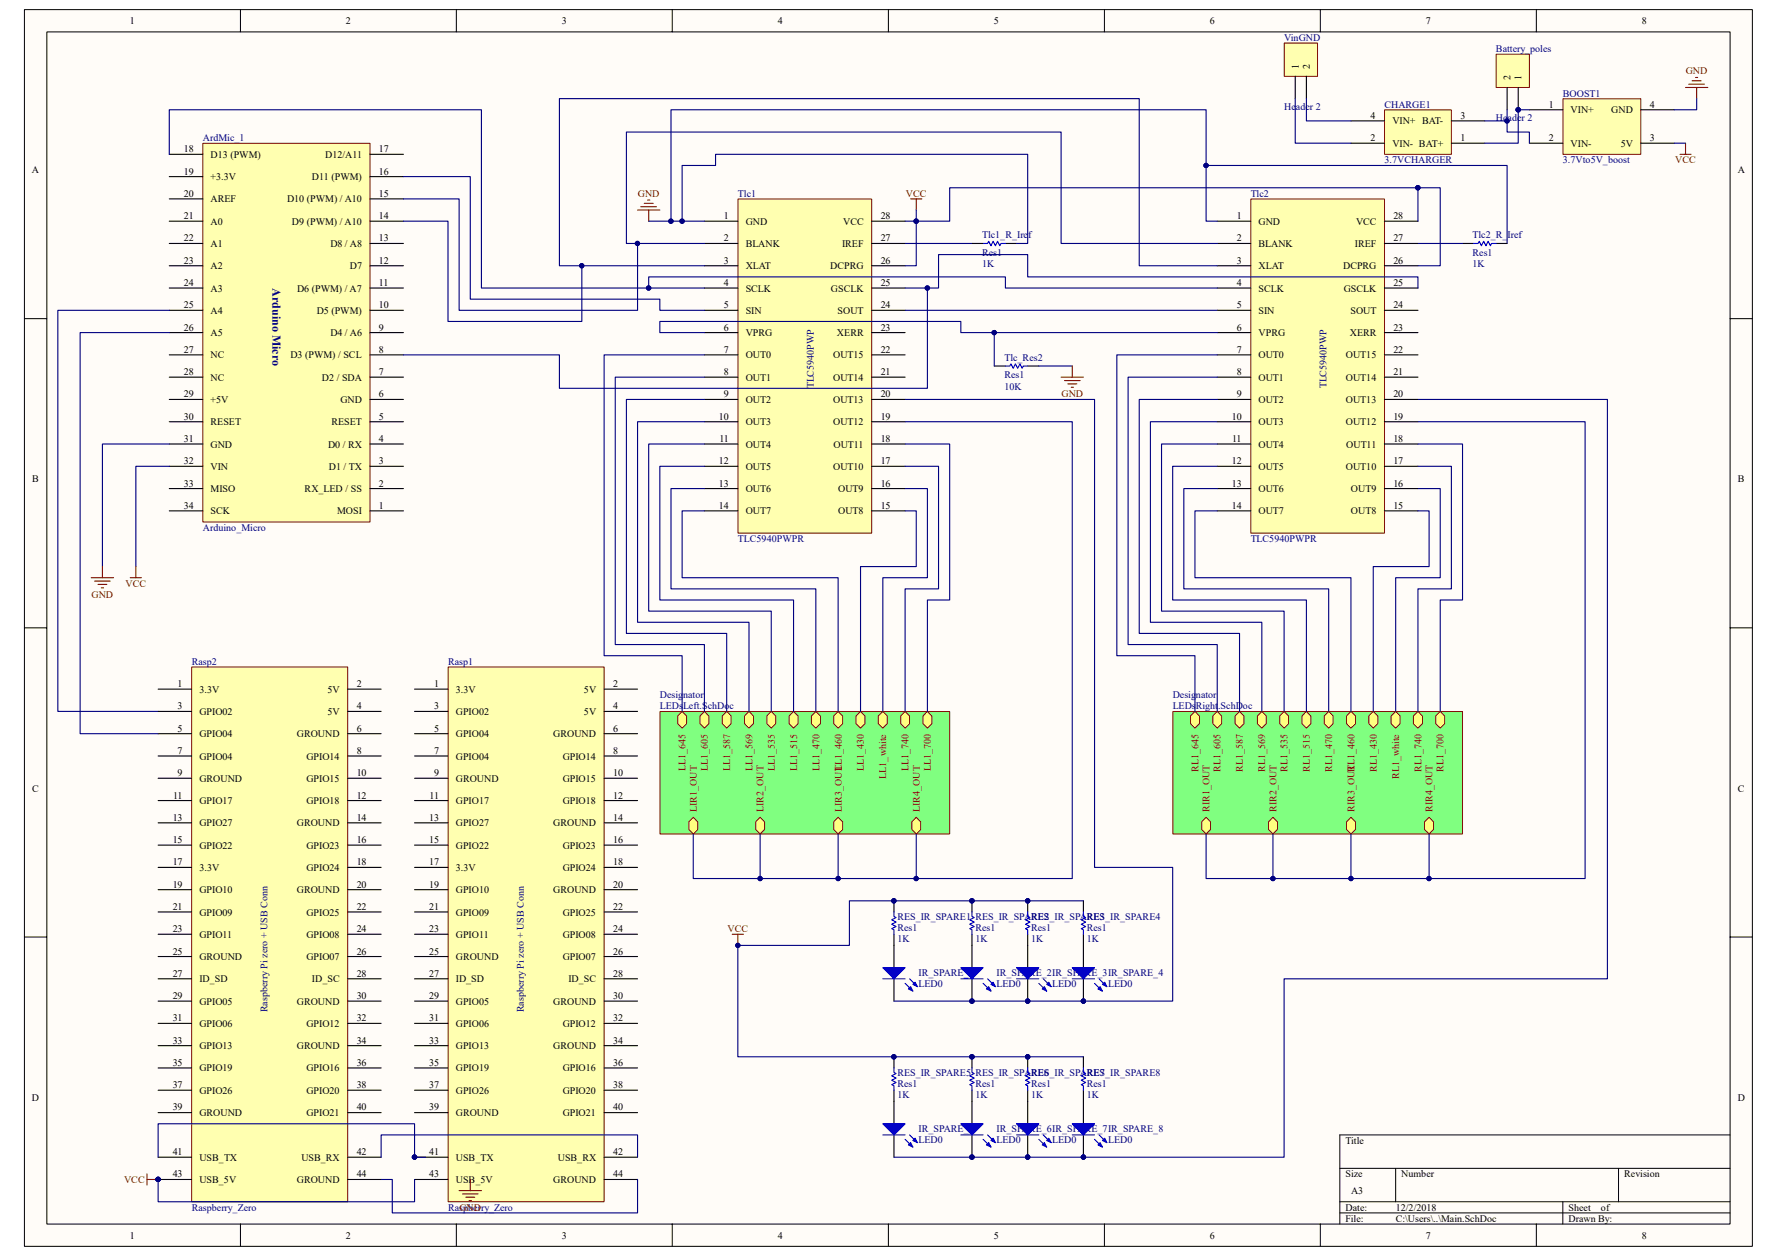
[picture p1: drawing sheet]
<svg xmlns="http://www.w3.org/2000/svg" width="297mm" height="210mm" viewBox="0 0 297 210" stroke-linecap="round" stroke-linejoin="round" font-family="sans-serif">
<path d="M4.1 1.6h288.8v206.8h-288.8z" fill="#fffcf8"/>
<path d="M4.1 1.6h288.8v206.8h-288.8z" fill="none" stroke="#000" stroke-width=".17"/>
<path d="M7.8 5.4h281.4v199.2h-281.4z" fill="#fffcf8"/>
<g fill="none" stroke="#000" stroke-width=".17">
<path d="M7.8 5.3h281.4v199.3h-281.4zM40.2 1.6v3.7M76.3 1.6v3.7M112.4 1.6v3.7M148.5 1.6v3.7M184.6 1.6v3.7M220.7 1.6v3.7M256.8 1.6v3.7M4.1 53.3h3.7M289.2 53.3h3.7M4.1 105h3.7M289.2 105h3.7"/>
<path d="M4.1 156.7h3.7M289.2 156.7h3.7M224 195.3h65.2M233.3 195.3v5.6M270.5 195.3v5.6M289.2 189.7h-65.2v14.9M40.2 204.6v3.8M76.3 204.6v3.8M112.4 204.6v3.8M148.5 204.6v3.8M184.6 204.6v3.8M220.7 204.6v3.8"/>
<path d="M224 200.9h65.2M224 202.8h65.2M256.8 204.6v3.8M261.2 200.9v3.7"/>
</g>
<path d="M106.6 35.1h3.7M107.1 34.6h2.6M107.7 34h1.5M108.2 33.4h.4M108.4 35.1v1.9" fill="none" stroke="#800000" stroke-width=".19"/>
<path d="M74.9 111.5h26.1v89.4h-26.1z" fill="#ffffb0"/>
<path d="M74.9 111.5h26.1v89.4h-26.1z" fill="none" stroke="#800000" stroke-width=".17"/>
<g fill="none" stroke="#000" stroke-width=".19">
<path d="M69.3 115.2h5.6M69.3 118.9h5.6M101 115.2h5.6M101 118.9h5.6M69.3 122.7h5.6M69.3 126.4h5.6M69.3 130.1h5.6M69.3 133.8h5.6M69.3 137.6h5.6M101 122.7h5.6M101 126.4h5.6M101 130.1h5.6"/>
<path d="M101 133.8h5.6M101 137.6h5.6M69.3 141.3h5.6M69.3 145h5.6M69.3 148.7h5.6M69.3 152.5h5.6M69.3 156.2h5.6M69.3 159.9h5.6M101 141.3h5.6M101 145h5.6M101 148.7h5.6M101 152.5h5.6"/>
<path d="M101 156.2h5.6M101 159.9h5.6M69.3 163.6h5.6M69.3 167.4h5.6M69.3 171.1h5.6M69.3 174.8h5.6M69.3 178.5h5.6M101 163.6h5.6M101 167.4h5.6M101 171.1h5.6M101 174.8h5.6M101 178.5h5.6"/>
<path d="M69.3 182.3h5.6M69.3 186h5.6M69.3 193.5h5.6M69.3 197.2h5.6M101 182.3h5.6M101 186h5.6M101 193.5h5.6M101 197.2h5.6"/>
</g>
<circle cx="69.3" cy="193.4" r=".37" fill="#000080" stroke="#000080" stroke-width=".17"/>
<path d="M123.4 33.3h22.3v55.8h-22.3z" fill="#ffffb0"/>
<path d="M123.4 33.3h22.3v55.8h-22.3z" fill="none" stroke="#800000" stroke-width=".17"/>
<g fill="none" stroke="#000" stroke-width=".19">
<path d="M117.7 37h5.6M145.7 37h5.6M117.7 40.7h5.6M117.7 44.4h5.6M117.7 48.2h5.6M117.7 51.9h5.6M117.7 55.6h5.6M117.7 59.3h5.6M145.7 40.7h5.6M145.7 44.4h5.6M145.7 48.2h5.6M145.7 51.9h5.6"/>
<path d="M145.7 55.6h5.6M145.7 59.3h5.6M162.5 40.7h1.8M168.1 40.7h1.8M117.7 63.1h5.6M117.7 66.8h5.6M117.7 70.5h5.6M117.7 74.2h5.6M117.7 78h5.6M145.7 63.1h5.6M145.7 66.8h5.6M145.7 70.5h5.6"/>
<path d="M145.7 74.2h5.6M145.7 78h5.6M117.7 81.7h5.6M117.7 85.4h5.6M145.7 81.7h5.6M145.7 85.4h5.6"/>
</g>
<path d="M164.3 40.7h.8l.2-.4 .3 .8 .4-.8 .4 .8 .3-.8 .4 .8 .2-.4h.8" fill="none" stroke="#00f" stroke-width=".19"/>
<path d="M152.2 33.3h1.9M153.2 33.3v1.8M24.6 197.2h1.8M24.6 196.3v1.8" fill="none" stroke="#800000" stroke-width=".19"/>
<circle cx="26.4" cy="197.2" r=".36" fill="#000080" stroke="#000080" stroke-width=".17"/>
<path d="M209.1 33.3h22.3v55.8h-22.3z" fill="#ffffb0"/>
<path d="M209.1 33.3h22.3v55.8h-22.3z" fill="none" stroke="#800000" stroke-width=".17"/>
<g fill="none" stroke="#000" stroke-width=".19">
<path d="M203.5 37h5.6M231.4 37h5.6M203.5 40.7h5.6M203.5 44.4h5.6M203.5 48.2h5.6M203.5 51.9h5.6M203.5 55.6h5.6M203.5 59.3h5.6M231.4 40.7h5.6M231.4 44.4h5.6M231.4 48.2h5.6M231.4 51.9h5.6"/>
<path d="M231.4 55.6h5.6M231.4 59.3h5.6M244.5 40.7h1.8M250.1 40.7h1.8M203.5 63.1h5.6M203.5 66.8h5.6M203.5 70.5h5.6M203.5 74.2h5.6M203.5 78h5.6M231.4 63.1h5.6M231.4 66.8h5.6M231.4 70.5h5.6"/>
<path d="M231.4 74.2h5.6M231.4 78h5.6M203.5 81.7h5.6M203.5 85.4h5.6M231.4 81.7h5.6M231.4 85.4h5.6"/>
</g>
<path d="M246.3 40.7h.8l.2-.4 .3 .8 .4-.8 .4 .8 .3-.8 .4 .8 .2-.4h.8" fill="none" stroke="#00f" stroke-width=".19"/>
<path d="M32.1 111.5h26v89.4h-26z" fill="#ffffb0"/>
<path d="M32 111.5h26.1v89.4h-26.1z" fill="none" stroke="#800000" stroke-width=".17"/>
<g fill="none" stroke="#000" stroke-width=".19">
<path d="M26.4 115.2h5.6M26.4 118.9h5.6M58.1 115.2h5.6M58.1 118.9h5.6M26.4 122.7h5.6M26.4 126.4h5.6M26.4 130.1h5.6M26.4 133.8h5.6M26.4 137.6h5.6M58.1 122.7h5.6M58.1 126.4h5.6M58.1 130.1h5.6"/>
<path d="M58.1 133.8h5.6M58.1 137.6h5.6M26.4 141.3h5.6M26.4 145h5.6M26.4 148.7h5.6M26.4 152.5h5.6M26.4 156.2h5.6M26.4 159.9h5.6M58.1 141.3h5.6M58.1 145h5.6M58.1 148.7h5.6M58.1 152.5h5.6"/>
<path d="M58.1 156.2h5.6M58.1 159.9h5.6M26.4 163.6h5.6M26.4 167.4h5.6M26.4 171.1h5.6M26.4 174.8h5.6M26.4 178.5h5.6M58.1 163.6h5.6M58.1 167.4h5.6M58.1 171.1h5.6M58.1 174.8h5.6M58.1 178.5h5.6"/>
<path d="M26.4 182.3h5.6M26.4 186h5.6M26.4 193.5h5.6M26.4 197.2h5.6M58.1 182.3h5.6M58.1 186h5.6M58.1 193.5h5.6M58.1 197.2h5.6"/>
</g>
<circle cx="26.4" cy="197.2" r=".36" fill="#000080" stroke="#000080" stroke-width=".17"/>
<path d="M110.3 119h48.4v20.4h-48.4z" fill="#80ff80"/>
<path d="M110.3 119h48.4v20.4h-48.4z" fill="none" stroke="#800000" stroke-width=".17"/>
<path d="M114 118.9l.8 .8v1.3l-.8 .7-.7-.7v-1.3z" fill-rule="evenodd" fill="#ffff80"/>
<path d="M114 118.9l.8 .8v1.3l-.8 .7-.7-.7v-1.3z" fill="none" stroke="#800000" stroke-width=".17"/>
<path d="M117.7 118.9l.8 .8v1.3l-.8 .7-.7-.7v-1.3z" fill-rule="evenodd" fill="#ffff80"/>
<path d="M117.7 118.9l.8 .8v1.3l-.8 .7-.7-.7v-1.3z" fill="none" stroke="#800000" stroke-width=".17"/>
<path d="M121.5 118.9l.7 .8v1.3l-.7 .7-.8-.7v-1.3z" fill-rule="evenodd" fill="#ffff80"/>
<path d="M121.5 118.9l.7 .8v1.3l-.7 .7-.8-.7v-1.3z" fill="none" stroke="#800000" stroke-width=".17"/>
<path d="M125.2 118.9l.7 .8v1.3l-.7 .7-.7-.7v-1.3z" fill-rule="evenodd" fill="#ffff80"/>
<path d="M125.2 118.9l.7 .8v1.3l-.7 .7-.7-.7v-1.3z" fill="none" stroke="#800000" stroke-width=".17"/>
<path d="M128.9 118.9l.8 .8v1.3l-.8 .7-.7-.7v-1.3z" fill-rule="evenodd" fill="#ffff80"/>
<path d="M128.9 118.9l.8 .8v1.3l-.8 .7-.7-.7v-1.3z" fill="none" stroke="#800000" stroke-width=".17"/>
<path d="M132.6 118.9l.8 .8v1.3l-.8 .7-.7-.7v-1.3z" fill-rule="evenodd" fill="#ffff80"/>
<path d="M132.6 118.9l.8 .8v1.3l-.8 .7-.7-.7v-1.3z" fill="none" stroke="#800000" stroke-width=".17"/>
<path d="M136.4 118.9l.7 .8v1.3l-.7 .7-.8-.7v-1.3z" fill-rule="evenodd" fill="#ffff80"/>
<path d="M136.4 118.9l.7 .8v1.3l-.7 .7-.8-.7v-1.3z" fill="none" stroke="#800000" stroke-width=".17"/>
<path d="M140.1 118.9l.8 .8v1.3l-.8 .7-.7-.7v-1.3z" fill-rule="evenodd" fill="#ffff80"/>
<path d="M140.1 118.9l.8 .8v1.3l-.8 .7-.7-.7v-1.3z" fill="none" stroke="#800000" stroke-width=".17"/>
<path d="M143.1 119.7l.7-.8 .8 .8v1.3l-.8 .7-.7-.7z" fill-rule="evenodd" fill="#ffff80"/>
<path d="M143.1 119.7l.7-.8 .8 .8v1.3l-.8 .7-.7-.7z" fill="none" stroke="#800000" stroke-width=".17"/>
<path d="M146.8 119.7l.8-.8 .7 .8v1.3l-.7 .7-.8-.7z" fill-rule="evenodd" fill="#ffff80"/>
<path d="M146.8 119.7l.8-.8 .7 .8v1.3l-.7 .7-.8-.7z" fill="none" stroke="#800000" stroke-width=".17"/>
<path d="M151.3 118.9l.7 .8v1.3l-.7 .7-.7-.7v-1.3z" fill-rule="evenodd" fill="#ffff80"/>
<path d="M151.3 118.9l.7 .8v1.3l-.7 .7-.7-.7v-1.3z" fill="none" stroke="#800000" stroke-width=".17"/>
<path d="M155 118.9l.8 .8v1.3l-.8 .7-.7-.7v-1.3z" fill-rule="evenodd" fill="#ffff80"/>
<path d="M155 118.9l.8 .8v1.3l-.8 .7-.7-.7v-1.3z" fill="none" stroke="#800000" stroke-width=".17"/>
<path d="M115.9 136.6l.7 .8v1.3l-.7 .7-.8-.7v-1.3z" fill-rule="evenodd" fill="#ffff80"/>
<path d="M115.9 136.6l.7 .8v1.3l-.7 .7-.8-.7v-1.3z" fill="none" stroke="#800000" stroke-width=".17"/>
<path d="M127.1 136.6l.7 .8v1.3l-.7 .7-.8-.7v-1.3z" fill-rule="evenodd" fill="#ffff80"/>
<path d="M127.1 136.6l.7 .8v1.3l-.7 .7-.8-.7v-1.3z" fill="none" stroke="#800000" stroke-width=".17"/>
<path d="M140.1 136.6l.8 .8v1.3l-.8 .7-.7-.7v-1.3z" fill-rule="evenodd" fill="#ffff80"/>
<path d="M140.1 136.6l.8 .8v1.3l-.8 .7-.7-.7v-1.3z" fill="none" stroke="#800000" stroke-width=".17"/>
<path d="M153.2 136.6l.7 .8v1.3l-.7 .7-.8-.7v-1.3z" fill-rule="evenodd" fill="#ffff80"/>
<path d="M153.2 136.6l.7 .8v1.3l-.7 .7-.8-.7v-1.3z" fill="none" stroke="#800000" stroke-width=".17"/>
<path d="M196.1 119h48.4v20.4h-48.4z" fill="#80ff80"/>
<path d="M196 119h48.5v20.4h-48.5z" fill="none" stroke="#800000" stroke-width=".17"/>
<path d="M199.7 118.9l.8 .8v1.3l-.8 .7-.7-.7v-1.3z" fill-rule="evenodd" fill="#ffff80"/>
<path d="M199.7 118.9l.8 .8v1.3l-.8 .7-.7-.7v-1.3z" fill="none" stroke="#800000" stroke-width=".17"/>
<path d="M203.5 118.9l.7 .8v1.3l-.7 .7-.8-.7v-1.3z" fill-rule="evenodd" fill="#ffff80"/>
<path d="M203.5 118.9l.7 .8v1.3l-.7 .7-.8-.7v-1.3z" fill="none" stroke="#800000" stroke-width=".17"/>
<path d="M207.2 118.9l.7 .8v1.3l-.7 .7-.7-.7v-1.3z" fill-rule="evenodd" fill="#ffff80"/>
<path d="M207.2 118.9l.7 .8v1.3l-.7 .7-.7-.7v-1.3z" fill="none" stroke="#800000" stroke-width=".17"/>
<path d="M210.9 118.9l.8 .8v1.3l-.8 .7-.7-.7v-1.3z" fill-rule="evenodd" fill="#ffff80"/>
<path d="M210.9 118.9l.8 .8v1.3l-.8 .7-.7-.7v-1.3z" fill="none" stroke="#800000" stroke-width=".17"/>
<path d="M214.6 118.9l.8 .8v1.3l-.8 .7-.7-.7v-1.3z" fill-rule="evenodd" fill="#ffff80"/>
<path d="M214.6 118.9l.8 .8v1.3l-.8 .7-.7-.7v-1.3z" fill="none" stroke="#800000" stroke-width=".17"/>
<path d="M218.4 118.9l.7 .8v1.3l-.7 .7-.8-.7v-1.3z" fill-rule="evenodd" fill="#ffff80"/>
<path d="M218.4 118.9l.7 .8v1.3l-.7 .7-.8-.7v-1.3z" fill="none" stroke="#800000" stroke-width=".17"/>
<path d="M222.1 118.9l.7 .8v1.3l-.7 .7-.7-.7v-1.3z" fill-rule="evenodd" fill="#ffff80"/>
<path d="M222.1 118.9l.7 .8v1.3l-.7 .7-.7-.7v-1.3z" fill="none" stroke="#800000" stroke-width=".17"/>
<path d="M225.8 118.9l.8 .8v1.3l-.8 .7-.7-.7v-1.3z" fill-rule="evenodd" fill="#ffff80"/>
<path d="M225.8 118.9l.8 .8v1.3l-.8 .7-.7-.7v-1.3z" fill="none" stroke="#800000" stroke-width=".17"/>
<path d="M229.5 118.9l.8 .8v1.3l-.8 .7-.7-.7v-1.3z" fill-rule="evenodd" fill="#ffff80"/>
<path d="M229.5 118.9l.8 .8v1.3l-.8 .7-.7-.7v-1.3z" fill="none" stroke="#800000" stroke-width=".17"/>
<path d="M232.5 119.7l.8-.8 .7 .8v1.3l-.7 .7-.8-.7z" fill-rule="evenodd" fill="#ffff80"/>
<path d="M232.5 119.7l.8-.8 .7 .8v1.3l-.7 .7-.8-.7z" fill="none" stroke="#800000" stroke-width=".17"/>
<path d="M236.3 119.7l.7-.8 .8 .8v1.3l-.8 .7-.7-.7z" fill-rule="evenodd" fill="#ffff80"/>
<path d="M236.3 119.7l.7-.8 .8 .8v1.3l-.8 .7-.7-.7z" fill="none" stroke="#800000" stroke-width=".17"/>
<path d="M240 119.7l.7-.8 .8 .8v1.3l-.8 .7-.7-.7z" fill-rule="evenodd" fill="#ffff80"/>
<path d="M240 119.7l.7-.8 .8 .8v1.3l-.8 .7-.7-.7z" fill="none" stroke="#800000" stroke-width=".17"/>
<path d="M201.6 136.6l.8 .8v1.3l-.8 .7-.7-.7v-1.3z" fill-rule="evenodd" fill="#ffff80"/>
<path d="M201.6 136.6l.8 .8v1.3l-.8 .7-.7-.7v-1.3z" fill="none" stroke="#800000" stroke-width=".17"/>
<path d="M212.8 136.6l.7 .8v1.3l-.7 .7-.8-.7v-1.3z" fill-rule="evenodd" fill="#ffff80"/>
<path d="M212.8 136.6l.7 .8v1.3l-.7 .7-.8-.7v-1.3z" fill="none" stroke="#800000" stroke-width=".17"/>
<path d="M225.8 136.6l.8 .8v1.3l-.8 .7-.7-.7v-1.3z" fill-rule="evenodd" fill="#ffff80"/>
<path d="M225.8 136.6l.8 .8v1.3l-.8 .7-.7-.7v-1.3z" fill="none" stroke="#800000" stroke-width=".17"/>
<path d="M238.1 137.4l.8-.8 .7 .8v1.3l-.7 .7-.8-.7z" fill-rule="evenodd" fill="#ffff80"/>
<path d="M238.1 137.4l.8-.8 .7 .8v1.3l-.7 .7-.8-.7z" fill="none" stroke="#800000" stroke-width=".17"/>
<path d="M250.1 9.1h5.5v5.5h-5.5z" fill="#ffffb0"/>
<path d="M250.1 9.1h5.5v5.5h-5.5z" fill="none" stroke="#800000" stroke-width=".17"/>
<path d="M251.9 14.6v3.8M253.8 14.6v3.8" fill="none" stroke="#000" stroke-width=".19"/>
<circle cx="253.8" cy="18.3" r=".37" fill="#000080" stroke="#000080" stroke-width=".17"/>
<path d="M281.7 14.6h3.8M282.3 14.1h2.6M282.8 13.5h1.5M283.4 13h.4M283.6 14.6v1.9M280.8 25.8h1.9M281.7 23.9v1.9" fill="none" stroke="#800000" stroke-width=".19"/>
<path d="M231.5 18.4h11.1v7.4h-11.1z" fill="#ffffb0"/>
<path d="M231.4 18.4h11.2v7.4h-11.2z" fill="none" stroke="#800000" stroke-width=".17"/>
<path d="M225.8 23.9h5.6M225.8 20.2h5.6M242.6 23.9h5.6M242.6 20.2h5.6" fill="none" stroke="#000" stroke-width=".19"/>
<path d="M261.3 16.5h13v9.3h-13z" fill="#ffffb0"/>
<path d="M261.3 16.5h13v9.3h-13z" fill="none" stroke="#800000" stroke-width=".17"/>
<path d="M255.6 18.4h5.6M274.3 18.4h5.6M255.6 23.9h5.6M274.3 23.9h5.6" fill="none" stroke="#000" stroke-width=".19"/>
<path d="M214.7 7.2h5.5v5.6h-5.5z" fill="#ffffb0"/>
<path d="M214.7 7.2h5.5v5.6h-5.5z" fill="none" stroke="#800000" stroke-width=".17"/>
<path d="M216.5 12.8v3.7M218.4 12.8v3.7M149.4 158.1v3.7M149.4 163.6v3.8" fill="none" stroke="#000" stroke-width=".19"/>
<path d="M76.7 199.1h3.8M77.3 199.6h2.6M78.6 197.2v1.9M77.9 200.2h1.5M78.4 200.7h.4" fill="none" stroke="#800000" stroke-width=".19"/>
<path d="M147.6 161.8h3.7l-1.9 1.8z" fill="#00f"/>
<path d="M147.6 161.8h3.7l-1.9 1.8zM151.3 164.4l1.3 1.3M152 163.6l1.3 1.4" fill="none" stroke="#00f" stroke-width=".19"/>
<path d="M151.8 165.3l.4-.3 .4 .7z" fill="#00f"/>
<path d="M151.8 165.3l.4-.3 .4 .7z" fill="none" stroke="#00f" stroke-width=".19"/>
<path d="M152.6 164.6l.4-.4 .3 .8z" fill="#00f"/>
<path d="M147.6 163.6h3.7M152.6 164.6l.4-.4 .3 .8z" fill="none" stroke="#00f" stroke-width=".19"/>
<path d="M162.5 158.1v3.7M162.5 163.6v3.8" fill="none" stroke="#000" stroke-width=".19"/>
<circle cx="162.5" cy="167.4" r=".36" fill="#000080" stroke="#000080" stroke-width=".17"/>
<path d="M160.6 161.8h3.7l-1.8 1.8z" fill="#00f"/>
<path d="M160.6 161.8h3.7l-1.8 1.8zM164.3 164.4l1.3 1.3M165.1 163.6l1.3 1.4" fill="none" stroke="#00f" stroke-width=".19"/>
<path d="M164.9 165.3l.4-.3 .3 .7z" fill="#00f"/>
<path d="M164.9 165.3l.4-.3 .3 .7z" fill="none" stroke="#00f" stroke-width=".19"/>
<path d="M165.6 164.6l.4-.4 .4 .8z" fill="#00f"/>
<path d="M160.6 163.6h3.7M165.6 164.6l.4-.4 .4 .8z" fill="none" stroke="#00f" stroke-width=".19"/>
<g fill="#000080" stroke="#000080" stroke-width=".17">
<circle cx="162.5" cy="167.4" r=".36"/>
<circle cx="171.8" cy="167.4" r=".36"/>
</g>
<path d="M171.8 158.1v3.7M171.8 163.6v3.8" fill="none" stroke="#000" stroke-width=".19"/>
<path d="M169.9 161.8h3.7l-1.8 1.8z" fill="#00f"/>
<path d="M169.9 161.8h3.7l-1.8 1.8zM173.6 164.4l1.4 1.3M174.4 163.6l1.3 1.4" fill="none" stroke="#00f" stroke-width=".19"/>
<path d="M174.6 165l.4 .7-.8-.4z" fill="#00f"/>
<path d="M174.6 165l.4 .7-.8-.4z" fill="none" stroke="#00f" stroke-width=".19"/>
<path d="M175 164.6l.3-.4 .4 .8z" fill="#00f"/>
<path d="M169.9 163.6h3.7M175 164.6l.3-.4 .4 .8z" fill="none" stroke="#00f" stroke-width=".19"/>
<g fill="#000080" stroke="#000080" stroke-width=".17">
<circle cx="171.8" cy="167.4" r=".36"/>
<circle cx="181.1" cy="167.4" r=".36"/>
</g>
<path d="M181.1 158.1v3.7M181.1 163.6v3.8" fill="none" stroke="#000" stroke-width=".19"/>
<path d="M179.2 161.8h3.8l-1.9 1.8z" fill="#00f"/>
<path d="M179.2 161.8h3.8l-1.9 1.8zM183 164.4l1.3 1.3M183.7 163.6l1.3 1.4" fill="none" stroke="#00f" stroke-width=".19"/>
<path d="M183.9 165l.4 .7-.8-.4z" fill="#00f"/>
<path d="M183.9 165l.4 .7-.8-.4z" fill="none" stroke="#00f" stroke-width=".19"/>
<path d="M184.3 164.6l.4-.4 .3 .8z" fill="#00f"/>
<path d="M179.2 163.6h3.8M184.3 164.6l.4-.4 .3 .8z" fill="none" stroke="#00f" stroke-width=".19"/>
<circle cx="181.1" cy="167.4" r=".36" fill="#000080" stroke="#000080" stroke-width=".17"/>
<path d="M149.4 184.1v3.8M149.4 189.7v3.8" fill="none" stroke="#000" stroke-width=".19"/>
<path d="M147.6 187.9h3.7l-1.9 1.8z" fill="#00f"/>
<path d="M147.6 187.9h3.7l-1.9 1.8zM151.3 190.5l1.3 1.3M152 189.7l1.3 1.3" fill="none" stroke="#00f" stroke-width=".19"/>
<path d="M151.8 191.4l.4-.4 .4 .8z" fill="#00f"/>
<path d="M151.8 191.4l.4-.4 .4 .8z" fill="none" stroke="#00f" stroke-width=".19"/>
<path d="M152.6 190.7l.4-.4 .3 .7z" fill="#00f"/>
<path d="M147.6 189.7h3.7M152.6 190.7l.4-.4 .3 .7z" fill="none" stroke="#00f" stroke-width=".19"/>
<path d="M162.5 184.1v3.8M162.5 189.7v3.8" fill="none" stroke="#000" stroke-width=".19"/>
<circle cx="162.5" cy="193.4" r=".36" fill="#000080" stroke="#000080" stroke-width=".17"/>
<path d="M160.6 187.9h3.7l-1.8 1.8z" fill="#00f"/>
<path d="M160.6 187.9h3.7l-1.8 1.8zM164.3 190.5l1.3 1.3M165.1 189.7l1.3 1.3" fill="none" stroke="#00f" stroke-width=".19"/>
<path d="M164.9 191.4l.4-.4 .3 .8z" fill="#00f"/>
<path d="M164.9 191.4l.4-.4 .3 .8z" fill="none" stroke="#00f" stroke-width=".19"/>
<path d="M166 190.3l.4 .7-.8-.3z" fill="#00f"/>
<path d="M160.6 189.7h3.7M166 190.3l.4 .7-.8-.3z" fill="none" stroke="#00f" stroke-width=".19"/>
<g fill="#000080" stroke="#000080" stroke-width=".17">
<circle cx="162.5" cy="193.4" r=".36"/>
<circle cx="171.8" cy="193.4" r=".36"/>
</g>
<path d="M171.8 184.1v3.8M171.8 189.7v3.8" fill="none" stroke="#000" stroke-width=".19"/>
<path d="M169.9 187.9h3.7l-1.8 1.8z" fill="#00f"/>
<path d="M169.9 187.9h3.7l-1.8 1.8zM173.6 190.5l1.4 1.3M174.4 189.7l1.3 1.3" fill="none" stroke="#00f" stroke-width=".19"/>
<path d="M174.6 191l.4 .8-.8-.4z" fill="#00f"/>
<path d="M174.6 191l.4 .8-.8-.4z" fill="none" stroke="#00f" stroke-width=".19"/>
<path d="M175.3 190.3l.4 .7-.7-.3z" fill="#00f"/>
<path d="M169.9 189.7h3.7M175.3 190.3l.4 .7-.7-.3z" fill="none" stroke="#00f" stroke-width=".19"/>
<g fill="#000080" stroke="#000080" stroke-width=".17">
<circle cx="171.8" cy="193.4" r=".36"/>
<circle cx="181.1" cy="193.4" r=".36"/>
</g>
<path d="M181.1 184.1v3.8M181.1 189.7v3.8" fill="none" stroke="#000" stroke-width=".19"/>
<path d="M179.2 187.9h3.8l-1.9 1.8z" fill="#00f"/>
<path d="M179.2 187.9h3.8l-1.9 1.8zM183 190.5l1.3 1.3M183.7 189.7l1.3 1.3" fill="none" stroke="#00f" stroke-width=".19"/>
<path d="M183.9 191l.4 .8-.8-.4z" fill="#00f"/>
<path d="M183.9 191l.4 .8-.8-.4z" fill="none" stroke="#00f" stroke-width=".19"/>
<path d="M184.3 190.7l.4-.4 .3 .7z" fill="#00f"/>
<path d="M149.4 152.5v.7l.4 .2-.7 .4 .7 .4-.7 .3 .7 .4-.7 .4 .3 .1v.8M162.5 152.5v.7l.4 .2-.8 .4 .8 .4-.8 .3 .8 .4-.8 .4 .4 .1v.8M171.8 152.5v.7l.4 .2-.8 .4 .8 .4-.8 .3 .8 .4-.8 .4 .4 .1v.8M181.1 152.5v.7l.4 .2-.8 .4 .8 .4-.8 .3 .8 .4-.8 .4 .4 .1v.8M149.4 178.5v.8l.4 .2-.7 .4 .7 .3-.7 .4 .7 .4-.7 .3 .3 .2v.8M162.5 178.5v.8l.4 .2-.8 .4 .8 .3-.8 .4 .8 .4-.8 .3 .4 .2v.8M171.8 178.5v.8l.4 .2-.8 .4 .8 .3-.8 .4 .8 .4-.8 .3 .4 .2v.8M181.1 178.5v.8l.4 .2-.8 .4 .8 .3-.8 .4 .8 .4-.8 .3 .4 .2v.8M179.2 189.7h3.8M184.3 190.7l.4-.4 .3 .7z" fill="none" stroke="#00f" stroke-width=".19"/>
<g fill="#000080" stroke="#000080" stroke-width=".17">
<circle cx="181.1" cy="193.4" r=".36"/>
<circle cx="149.4" cy="150.6" r=".36"/>
<circle cx="162.5" cy="150.6" r=".36"/>
<circle cx="171.8" cy="150.6" r=".36"/>
<circle cx="149.4" cy="176.7" r=".36"/>
<circle cx="162.5" cy="176.7" r=".36"/>
<circle cx="171.8" cy="176.7" r=".36"/>
<circle cx="123.3" cy="158.1" r=".36"/>
</g>
<g fill="none" stroke="#000" stroke-width=".19">
<path d="M149.4 150.6v1.9M149.4 156.2v1.9M162.5 150.6v1.9M162.5 156.2v1.9M171.8 150.6v1.9M171.8 156.2v1.9M181.1 150.6v1.9M181.1 156.2v1.9M149.4 176.7v1.8M162.5 176.7v1.8M171.8 176.7v1.8M181.1 176.7v1.8"/>
<path d="M149.4 182.3v1.8M162.5 182.3v1.8M171.8 182.3v1.8M181.1 182.3v1.8"/>
</g>
<path d="M122.4 156.2h1.9M123.3 156.2v1.9" fill="none" stroke="#800000" stroke-width=".19"/>
<path d="M33.9 24h27.9v63.3h-27.9z" fill="#ffffb0"/>
<path d="M33.9 24h27.9v63.3h-27.9z" fill="none" stroke="#800000" stroke-width=".17"/>
<g fill="none" stroke="#000" stroke-width=".19">
<path d="M28.3 25.8h5.6M28.3 29.5h5.6M28.3 33.3h5.6M28.3 37h5.6M61.8 25.8h5.6M61.8 29.5h5.6M61.8 33.3h5.6M61.8 37h5.6M28.3 40.7h5.6M28.3 44.4h5.6M28.3 48.2h5.6M28.3 51.9h5.6"/>
<path d="M28.3 55.6h5.6M28.3 59.3h5.6M61.8 40.7h5.6M61.8 44.4h5.6M61.8 48.2h5.6M61.8 51.9h5.6M61.8 55.6h5.6M61.8 59.3h5.6M28.3 63.1h5.6M28.3 66.8h5.6M28.3 70.5h5.6M28.3 74.2h5.6"/>
<path d="M28.3 78h5.6M61.8 63.1h5.6M61.8 66.8h5.6M61.8 70.5h5.6M61.8 74.2h5.6M61.8 78h5.6M166.2 61.2h1.9M171.8 61.2h1.8M28.3 81.7h5.6M28.3 85.4h5.6M61.8 81.7h5.6M61.8 85.4h5.6"/>
</g>
<g fill="none" stroke="#000080" stroke-width=".19">
<path d="M216.5 16.5v7.4h9.3M218.4 16.5v3.7h7.4M251.9 18.4v3.7h3.7v1.8M255.6 18.4h-1.8v5.5h-5.6M283.6 16.5v1.9h-3.7M28.3 25.8v-7.4h52.2v29.8h27.9M67.4 37h7.5v16.7h22.4v-9.3h20.4M67.4 33.3h9.3v18.6h29.9v-11.2h11.1M67.4 29.5h11.2v20.5h31.7v1.9h7.4M108.4 37h5.6v-9.3h5.6v-1.9h52.2v14.9h-1.9M112.2 37v-18.6h89.4v18.6h1.9M114 37h3.7"/>
<path d="M153.2 35.1v1.9h-1.9M201.6 27.7h50.3v13M237 31.4h3.7v13h-3.7M237 31.4v5.6M237 31.4h-78.3v5.6h-5.5v7.4h-1.9M248.2 20.2h3.7M279.9 23.9h1.8M28.3 51.9h-18.6v67h16.7M28.3 55.6h-14.9v67.1h13M97.3 44.4h-3.8v-27.9h96.9v27.9h13.1M106.6 40.7h-1.9v-18.6h72.7v18.6h26.1M117.7 48.2h-9.3v-1.9h59.7v1.9h35.4"/>
<path d="M117.7 55.6h-7.4v-1.9h50.3v1.9h42.9M117.7 59.3h-16.7v50.3h13v9.3M151.3 48.2h3.7v16.7h-61.5v-5.6h-26.1M151.3 40.7h11.2M151.3 51.9h52.2M155 48.2h1.9v-5.6h14.9v3.7h65.2v1.9M166.2 55.6v5.6M203.5 59.3h-16.8v50.3h13v9.3M237 40.7h7.5M28.3 74.2h-11.2v20.5M28.3 78h-5.6v16.7M117.7 78h-7.4v22.3h22.3v18.6"/>
<path d="M117.7 70.5h-11.1v33.5h18.6v14.9M117.7 63.1h-14.9v44.7h14.9v11.1M117.7 66.8h-13v39.1h16.8v13M117.7 74.2h-9.3v28h20.5v16.7M151.3 74.2h7.4v26.1h-3.7v18.6M151.3 78h5.6v20.4h-5.6v20.5M151.3 70.5h27.9v76.4h-63.3v-7.5M151.3 66.8h31.7v78.2h13v22.4h-46.6M173.6 61.2h5.6M203.5 78h-7.5v22.3h22.4v18.6M203.5 70.5h-11.2v33.5h18.6v14.9M203.5 63.1h-14.9v44.7h14.9v11.1"/>
<path d="M203.5 66.8h-13.1v39.1h16.8v13M203.5 74.2h-9.3v28h20.4v16.7M237 70.5h28v76.4h-63.4v-7.5M237 74.2h7.5v26.1h-3.8v18.6M237 78h5.6v20.4h-5.6v20.5M237 66.8h31.7v96.8h-54.1v29.9h-65.2M117.7 85.4h-3.7v11.2h26.1v22.3M117.7 81.7h-5.5v16.7h24.2v20.5M151.3 85.4h1.9v9.3h-9.4v24.2M151.3 81.7h3.7v14.9h-7.4v22.3M203.5 85.4h-3.8v11.2h26.1v22.3M203.5 81.7h-5.6v16.7h24.2v20.5"/>
<path d="M237 85.4h1.9v9.3h-9.4v24.2M237 81.7h3.7v14.9h-7.4v22.3M127.1 139.4v7.5M140.1 139.4v7.5M153.2 139.4v7.5M212.8 139.4v7.5M225.8 139.4v7.5M238.9 139.4v7.5M181.1 150.6h-39.1v7.5h-18.7v18.6h57.8M26.4 197.2v3.7h42.9v-3.7M26.4 193.5v-5.6h42.9v5.6h1.9M63.7 197.2h1.9v5.6h41v-5.6"/>
<path d="M63.7 193.5v-3.8h42.9v3.8"/>
</g>
<g fill="#000080" stroke="#000080" stroke-width=".17">
<circle cx="153.1" cy="37" r=".36"/>
<circle cx="237" cy="31.4" r=".36"/>
<circle cx="201.6" cy="27.7" r=".37"/>
<circle cx="251.9" cy="20.2" r=".37"/>
<circle cx="253.8" cy="18.3" r=".37"/>
<circle cx="212.8" cy="146.9" r=".36"/>
<circle cx="225.8" cy="146.9" r=".36"/>
<circle cx="238.9" cy="146.9" r=".36"/>
<circle cx="127.1" cy="146.9" r=".36"/>
<circle cx="140.1" cy="146.9" r=".36"/>
<circle cx="153.1" cy="146.9" r=".36"/>
<circle cx="112.2" cy="37" r=".37"/>
<circle cx="114" cy="37" r=".37"/>
<circle cx="171.8" cy="150.6" r=".36"/>
<circle cx="162.5" cy="150.6" r=".36"/>
<circle cx="149.4" cy="150.6" r=".36"/>
<circle cx="123.3" cy="158.1" r=".36"/>
<circle cx="149.4" cy="176.7" r=".36"/>
<circle cx="162.5" cy="176.7" r=".36"/>
<circle cx="171.8" cy="176.7" r=".36"/>
<circle cx="162.5" cy="167.4" r=".36"/>
<circle cx="171.8" cy="167.4" r=".36"/>
<circle cx="181.1" cy="167.4" r=".36"/>
<circle cx="162.5" cy="193.4" r=".36"/>
<circle cx="171.8" cy="193.4" r=".36"/>
<circle cx="181.1" cy="193.4" r=".36"/>
<circle cx="26.4" cy="197.2" r=".36"/>
<circle cx="69.3" cy="193.4" r=".37"/>
<circle cx="155" cy="48.2" r=".37"/>
<circle cx="97.2" cy="44.4" r=".36"/>
<circle cx="106.6" cy="40.7" r=".36"/>
<circle cx="108.4" cy="48.2" r=".37"/>
<circle cx="166.2" cy="55.6" r=".36"/>
</g>
<path d="M177.4 63.1h3.7M177.9 63.6h2.6M178.5 64.2h1.5M179.1 64.7h.3M179.2 61.2v1.9M15.3 96.6h3.7M15.8 97.2h2.6M16.4 97.7h1.5M16.9 98.3h.4M17.1 94.7v1.9M21.8 96.6h1.8M22.7 94.7v1.9" fill="none" stroke="#800000" stroke-width=".19"/>
<path d="M168.1 61.2h.7l.2-.4 .4 .8 .3-.8 .4 .8 .4-.8 .4 .8 .1-.4h.8" fill="none" stroke="#00f" stroke-width=".19"/>
<text font-size="2" fill="#000080" x="45.5" y="48.2" transform="rotate(90 45.5 48.2)">Arduino Micro</text>
<g font-size="1.7">
<text x="21.7" y="4">1</text>
<text x="57.8" y="4">2</text>
<text x="93.9" y="4">3</text>
<text x="130" y="4">4</text>
<text x="166.1" y="4">5</text>
<text x="202.2" y="4">6</text>
<text x="238.4" y="4">7</text>
<text x="274.4" y="4">8</text>
<text x="217.1" y="11.5" transform="rotate(-90 217.1 11.5)">1</text>
<text x="218.9" y="11.5" transform="rotate(-90 218.9 11.5)">2</text>
<text x="252.5" y="13.3" transform="rotate(-90 252.5 13.3)">2</text>
<text x="254.4" y="13.3" transform="rotate(-90 254.4 13.3)">1</text>
<text x="229.1" y="23.6">2</text>
<text x="229.1" y="19.9">4</text>
<text x="232.7" y="20.8">VIN+ BAT-</text>
<text x="244.1" y="23.6">1</text>
<text x="244.1" y="19.9">3</text>
<text x="258.9" y="18">1</text>
<text x="258.9" y="23.6">2</text>
<text x="262.5" y="18.9">VIN+</text>
<text x="269.3" y="18.9">GND</text>
<text x="275.8" y="18">4</text>
<text x="275.8" y="23.6">3</text>
<text x="5.3" y="29">A</text>
<text x="30.7" y="25.5">18</text>
<text x="30.7" y="29.2">19</text>
<text x="35.2" y="26.4">D13 (PWM)</text>
<text x="54.4" y="26.4">D12/A11</text>
<text x="63.3" y="29.2">16</text>
<text x="63.3" y="25.5">17</text>
<text x="232.7" y="24.5">VIN- BAT+</text>
<text x="262.5" y="24.5">VIN-</text>
<text x="270.9" y="24.5">5V</text>
<text x="290.5" y="29">A</text>
<text x="30.7" y="32.9">20</text>
<text x="35.2" y="30.1">+3.3V</text>
<text x="35.2" y="33.8">AREF</text>
<text x="48" y="33.8">D10 (PWM) / A10</text>
<text x="52.2" y="30.1">D11 (PWM)</text>
<text x="63.3" y="32.9">15</text>
<text x="30.7" y="36.6">21</text>
<text x="30.7" y="40.4">22</text>
<text x="35.2" y="37.6">A0</text>
<text x="35.2" y="41.3">A1</text>
<text x="48.8" y="37.6">D9 (PWM) / A10</text>
<text x="55.2" y="41.3">D8 / A8</text>
<text x="63.3" y="36.6">14</text>
<text x="63.3" y="40.4">13</text>
<text x="121" y="36.6">1</text>
<text x="121" y="40.4">2</text>
<text x="124.6" y="37.6">GND</text>
<text x="124.6" y="41.3">BLANK</text>
<text x="140.8" y="41.3">IREF</text>
<text x="140.9" y="37.6">VCC</text>
<text x="147.2" y="40.4">27</text>
<text x="147.2" y="36.6">28</text>
<text x="206.7" y="36.6">1</text>
<text x="206.7" y="40.4">2</text>
<text x="210.4" y="37.6">GND</text>
<text x="210.4" y="41.3">BLANK</text>
<text x="226.5" y="41.3">IREF</text>
<text x="226.7" y="37.6">VCC</text>
<text x="232.9" y="36.6">28</text>
<text x="232.9" y="40.4">27</text>
<text x="30.7" y="44.1">23</text>
<text x="30.7" y="47.8">24</text>
<text x="35.2" y="45">A2</text>
<text x="58.5" y="45">D7</text>
<text x="63.3" y="44.1">12</text>
<text x="63.3" y="47.8">11</text>
<text x="121" y="44.1">3</text>
<text x="121" y="47.8">4</text>
<text x="124.6" y="45">XLAT</text>
<text x="138.8" y="45">DCPRG</text>
<text x="147.2" y="47.8">25</text>
<text x="147.2" y="44.1">26</text>
<text x="206.7" y="44.1">3</text>
<text x="206.7" y="47.8">4</text>
<text x="210.4" y="45">XLAT</text>
<text x="224.5" y="45">DCPRG</text>
<text x="232.9" y="47.8">25</text>
<text x="232.9" y="44.1">26</text>
<text x="30.7" y="51.5">25</text>
<text x="35.2" y="48.7">A3</text>
<text x="35.2" y="52.5">A4</text>
<text x="49.7" y="48.7">D6 (PWM) / A7</text>
<text x="52.9" y="52.5">D5 (PWM)</text>
<text x="63.3" y="51.5">10</text>
<text x="121" y="51.5">5</text>
<text x="124.6" y="48.7">SCLK</text>
<text x="124.6" y="52.5">SIN</text>
<text x="138.9" y="48.7">GSCLK</text>
<text x="140" y="52.5">SOUT</text>
<text x="147.2" y="51.5">24</text>
<text x="206.7" y="51.5">5</text>
<text x="210.4" y="48.7">SCLK</text>
<text x="210.4" y="52.5">SIN</text>
<text x="224.6" y="48.7">GSCLK</text>
<text x="225.7" y="52.5">SOUT</text>
<text x="232.9" y="51.5">24</text>
<text x="30.7" y="55.3">26</text>
<text x="30.7" y="59">27</text>
<text x="35.2" y="56.2">A5</text>
<text x="35.2" y="59.9">NC</text>
<text x="48.5" y="59.9">D3 (PWM) / SCL</text>
<text x="55.2" y="56.2">D4 / A6</text>
<text x="63.3" y="59">8</text>
<text x="63.3" y="55.3">9</text>
<text x="121" y="55.3">6</text>
<text x="121" y="59">7</text>
<text x="124.6" y="56.2">VPRG</text>
<text x="124.6" y="59.9">OUT0</text>
<text x="139.3" y="59.9">OUT15</text>
<text x="139.9" y="56.2">XERR</text>
<text x="147.2" y="59">22</text>
<text x="147.2" y="55.3">23</text>
<text x="206.7" y="55.3">6</text>
<text x="206.7" y="59">7</text>
<text x="210.4" y="56.2">VPRG</text>
<text x="210.4" y="59.9">OUT0</text>
<text x="225" y="59.9">OUT15</text>
<text x="225.6" y="56.2">XERR</text>
<text x="232.9" y="59">22</text>
<text x="232.9" y="55.3">23</text>
<text x="30.7" y="62.7">28</text>
<text x="35.2" y="63.6">NC</text>
<text x="53.8" y="63.6">D2 / SDA</text>
<text x="63.3" y="62.7">7</text>
<text x="121" y="62.7">8</text>
<text x="124.6" y="63.6">OUT1</text>
<text x="139.3" y="63.6">OUT14</text>
<text x="147.2" y="62.7">21</text>
<text x="206.7" y="62.7">8</text>
<text x="210.4" y="63.6">OUT1</text>
<text x="225" y="63.6">OUT14</text>
<text x="232.9" y="62.7">21</text>
<text x="30.7" y="66.4">29</text>
<text x="30.7" y="70.2">30</text>
<text x="35.2" y="67.4">+5V</text>
<text x="35.2" y="71.1">RESET</text>
<text x="55.4" y="71.1">RESET</text>
<text x="56.9" y="67.4">GND</text>
<text x="63.3" y="66.4">6</text>
<text x="63.3" y="70.2">5</text>
<text x="120.2" y="70.2">10</text>
<text x="121" y="66.4">9</text>
<text x="124.6" y="67.4">OUT2</text>
<text x="124.6" y="71.1">OUT3</text>
<text x="139.3" y="71.1">OUT12</text>
<text x="139.3" y="67.4">OUT13</text>
<text x="147.2" y="70.2">19</text>
<text x="147.2" y="66.4">20</text>
<text x="205.9" y="70.2">10</text>
<text x="206.7" y="66.4">9</text>
<text x="210.4" y="67.4">OUT2</text>
<text x="210.4" y="71.1">OUT3</text>
<text x="225" y="71.1">OUT12</text>
<text x="225" y="67.4">OUT13</text>
<text x="232.9" y="70.2">19</text>
<text x="232.9" y="66.4">20</text>
<text x="30.7" y="73.9">31</text>
<text x="30.7" y="77.6">32</text>
<text x="35.2" y="74.8">GND</text>
<text x="54.8" y="74.8">D0 / RX</text>
<text x="63.3" y="77.6">3</text>
<text x="63.3" y="73.9">4</text>
<text x="120.2" y="77.6">12</text>
<text x="120.2" y="73.9">11</text>
<text x="124.6" y="74.8">OUT4</text>
<text x="139.3" y="74.8">OUT11</text>
<text x="147.2" y="77.6">17</text>
<text x="147.2" y="73.9">18</text>
<text x="205.9" y="77.6">12</text>
<text x="205.9" y="73.9">11</text>
<text x="210.4" y="74.8">OUT4</text>
<text x="225" y="74.8">OUT11</text>
<text x="232.9" y="77.6">17</text>
<text x="232.9" y="73.9">18</text>
<text x="5.4" y="80.6">B</text>
<text x="30.7" y="81.3">33</text>
<text x="35.2" y="78.5">VIN</text>
<text x="35.2" y="82.3">MISO</text>
<text x="50.9" y="82.3">RX_LED / SS</text>
<text x="55" y="78.5">D1 / TX</text>
<text x="63.3" y="81.3">2</text>
<text x="120.2" y="81.3">13</text>
<text x="124.6" y="78.5">OUT5</text>
<text x="124.6" y="82.3">OUT6</text>
<text x="139.3" y="78.5">OUT10</text>
<text x="140.1" y="82.3">OUT9</text>
<text x="147.2" y="81.3">16</text>
<text x="205.9" y="81.3">13</text>
<text x="210.4" y="78.5">OUT5</text>
<text x="210.4" y="82.3">OUT6</text>
<text x="225" y="78.5">OUT10</text>
<text x="225.8" y="82.3">OUT9</text>
<text x="232.9" y="81.3">16</text>
<text x="290.5" y="80.6">B</text>
<text x="30.7" y="85.1">34</text>
<text x="35.2" y="86">SCK</text>
<text x="56.3" y="86">MOSI</text>
<text x="63.3" y="85.1">1</text>
<text x="120.2" y="85.1">14</text>
<text x="124.6" y="86">OUT7</text>
<text x="140.1" y="86">OUT8</text>
<text x="147.2" y="85.1">15</text>
<text x="205.9" y="85.1">14</text>
<text x="210.4" y="86">OUT7</text>
<text x="225.8" y="86">OUT8</text>
<text x="232.9" y="85.1">15</text>
<text x="29.7" y="114.9">1</text>
<text x="29.7" y="118.6">3</text>
<text x="33.3" y="115.8">3.3V</text>
<text x="33.3" y="119.5">GPIO02</text>
<text x="54.8" y="115.8">5V</text>
<text x="54.8" y="119.5">5V</text>
<text x="59.6" y="114.9">2</text>
<text x="59.6" y="118.6">4</text>
<text x="72.6" y="114.9">1</text>
<text x="72.6" y="118.6">3</text>
<text x="76.2" y="115.8">3.3V</text>
<text x="76.2" y="119.5">GPIO02</text>
<text x="97.6" y="115.8">5V</text>
<text x="97.6" y="119.5">5V</text>
<text x="102.5" y="114.9">2</text>
<text x="102.5" y="118.6">4</text>
<text x="29.7" y="122.3">5</text>
<text x="33.3" y="123.3">GPIO04</text>
<text x="49.6" y="123.3">GROUND</text>
<text x="59.6" y="122.3">6</text>
<text x="72.6" y="122.3">5</text>
<text x="76.2" y="123.3">GPIO04</text>
<text x="92.5" y="123.3">GROUND</text>
<text x="102.5" y="122.3">6</text>
<text x="29.7" y="126">7</text>
<text x="29.7" y="129.8">9</text>
<text x="33.3" y="127">GPIO04</text>
<text x="33.3" y="130.7">GROUND</text>
<text x="51.2" y="127">GPIO14</text>
<text x="51.2" y="130.7">GPIO15</text>
<text x="59.6" y="126">8</text>
<text x="59.6" y="129.8">10</text>
<text x="72.6" y="126">7</text>
<text x="72.6" y="129.8">9</text>
<text x="76.2" y="127">GPIO04</text>
<text x="76.2" y="130.7">GROUND</text>
<text x="94.1" y="127">GPIO14</text>
<text x="94.1" y="130.7">GPIO15</text>
<text x="102.5" y="126">8</text>
<text x="102.5" y="129.8">10</text>
<text x="5.4" y="132.3">C</text>
<text x="28.9" y="137.2">13</text>
<text x="28.9" y="133.5">11</text>
<text x="33.3" y="134.4">GPIO17</text>
<text x="51.2" y="134.4">GPIO18</text>
<text x="59.6" y="137.2">14</text>
<text x="59.6" y="133.5">12</text>
<text x="71.7" y="137.2">13</text>
<text x="71.8" y="133.5">11</text>
<text x="76.2" y="134.4">GPIO17</text>
<text x="94.1" y="134.4">GPIO18</text>
<text x="102.5" y="137.2">14</text>
<text x="102.5" y="133.5">12</text>
<text x="290.5" y="132.3">C</text>
<text x="28.9" y="140.9">15</text>
<text x="33.3" y="138.2">GPIO27</text>
<text x="33.3" y="141.9">GPIO22</text>
<text x="49.6" y="138.2">GROUND</text>
<text x="51.2" y="141.9">GPIO23</text>
<text x="59.6" y="140.9">16</text>
<text x="71.7" y="140.9">15</text>
<text x="76.2" y="138.2">GPIO27</text>
<text x="76.2" y="141.9">GPIO22</text>
<text x="92.5" y="138.2">GROUND</text>
<text x="94.1" y="141.9">GPIO23</text>
<text x="102.5" y="140.9">16</text>
<text x="28.9" y="144.7">17</text>
<text x="28.9" y="148.4">19</text>
<text x="33.3" y="145.6">3.3V</text>
<text x="33.3" y="149.3">GPIO10</text>
<text x="49.6" y="149.3">GROUND</text>
<text x="51.2" y="145.6">GPIO24</text>
<text x="59.6" y="148.4">20</text>
<text x="59.6" y="144.7">18</text>
<text x="71.7" y="144.7">17</text>
<text x="71.7" y="148.4">19</text>
<text x="76.2" y="145.6">3.3V</text>
<text x="76.2" y="149.3">GPIO10</text>
<text x="92.5" y="149.3">GROUND</text>
<text x="94.1" y="145.6">GPIO24</text>
<text x="102.5" y="148.4">20</text>
<text x="102.5" y="144.7">18</text>
<text x="28.9" y="152.1">21</text>
<text x="28.9" y="155.9">23</text>
<text x="33.3" y="153.1">GPIO09</text>
<text x="51.2" y="153.1">GPIO25</text>
<text x="59.6" y="152.1">22</text>
<text x="59.6" y="155.9">24</text>
<text x="71.7" y="152.1">21</text>
<text x="71.7" y="155.9">23</text>
<text x="76.2" y="153.1">GPIO09</text>
<text x="94.1" y="153.1">GPIO25</text>
<text x="102.5" y="152.1">22</text>
<text x="102.5" y="155.9">24</text>
<text x="28.9" y="159.6">25</text>
<text x="33.3" y="156.8">GPIO11</text>
<text x="33.3" y="160.5">GROUND</text>
<text x="51.2" y="156.8">GPIO08</text>
<text x="51.2" y="160.5">GPIO07</text>
<text x="59.6" y="159.6">26</text>
<text x="71.7" y="159.6">25</text>
<text x="76.2" y="156.8">GPIO11</text>
<text x="76.2" y="160.5">GROUND</text>
<text x="94.1" y="156.8">GPIO08</text>
<text x="94.1" y="160.5">GPIO07</text>
<text x="102.5" y="159.6">26</text>
<text x="28.9" y="163.3">27</text>
<text x="28.9" y="167">29</text>
<text x="33.3" y="164.2">ID_SD</text>
<text x="33.3" y="168">GPIO05</text>
<text x="49.6" y="168">GROUND</text>
<text x="52.2" y="164.2">ID_SC</text>
<text x="59.6" y="163.3">28</text>
<text x="59.6" y="167">30</text>
<text x="71.7" y="163.3">27</text>
<text x="71.7" y="167">29</text>
<text x="76.2" y="164.2">ID_SD</text>
<text x="76.2" y="168">GPIO05</text>
<text x="92.5" y="168">GROUND</text>
<text x="95" y="164.2">ID_SC</text>
<text x="102.5" y="163.3">28</text>
<text x="102.5" y="167">30</text>
<text x="28.9" y="170.8">31</text>
<text x="33.3" y="171.7">GPIO06</text>
<text x="51.2" y="171.7">GPIO12</text>
<text x="59.6" y="170.8">32</text>
<text x="71.7" y="170.8">31</text>
<text x="76.2" y="171.7">GPIO06</text>
<text x="94.1" y="171.7">GPIO12</text>
<text x="102.5" y="170.8">32</text>
<text x="28.9" y="174.5">33</text>
<text x="28.9" y="178.2">35</text>
<text x="33.3" y="175.4">GPIO13</text>
<text x="33.3" y="179.1">GPIO19</text>
<text x="49.6" y="175.4">GROUND</text>
<text x="51.2" y="179.1">GPIO16</text>
<text x="59.6" y="174.5">34</text>
<text x="59.6" y="178.2">36</text>
<text x="71.7" y="174.5">33</text>
<text x="71.7" y="178.2">35</text>
<text x="76.2" y="175.4">GPIO13</text>
<text x="76.2" y="179.1">GPIO19</text>
<text x="92.5" y="175.4">GROUND</text>
<text x="94.1" y="179.1">GPIO16</text>
<text x="102.5" y="174.5">34</text>
<text x="102.5" y="178.2">36</text>
<text x="5.3" y="184">D</text>
<text x="28.9" y="181.9">37</text>
<text x="28.9" y="185.7">39</text>
<text x="33.3" y="182.9">GPIO26</text>
<text x="51.2" y="182.9">GPIO20</text>
<text x="59.6" y="181.9">38</text>
<text x="59.6" y="185.7">40</text>
<text x="71.7" y="181.9">37</text>
<text x="71.7" y="185.7">39</text>
<text x="76.2" y="182.9">GPIO26</text>
<text x="94.1" y="182.9">GPIO20</text>
<text x="102.5" y="181.9">38</text>
<text x="102.5" y="185.7">40</text>
<text x="290.5" y="184">D</text>
<text x="33.3" y="186.6">GROUND</text>
<text x="51.2" y="186.6">GPIO21</text>
<text x="76.2" y="186.6">GROUND</text>
<text x="94.1" y="186.6">GPIO21</text>
<text x="224.9" y="191.2">Title</text>
<text x="28.9" y="193.1">41</text>
<text x="28.9" y="196.8">43</text>
<text x="33.3" y="194">USB_TX</text>
<text x="33.3" y="197.8">USB_5V</text>
<text x="49.6" y="197.8">GROUND</text>
<text x="50.4" y="194">USB_RX</text>
<text x="59.6" y="196.8">44</text>
<text x="59.6" y="193.1">42</text>
<text x="71.7" y="193.1">41</text>
<text x="71.7" y="196.8">43</text>
<text x="76.2" y="194">USB_TX</text>
<text x="76.2" y="197.8">USB_5V</text>
<text x="92.5" y="197.8">GROUND</text>
<text x="93.2" y="194">USB_RX</text>
<text x="102.5" y="196.8">44</text>
<text x="102.5" y="193.1">42</text>
<text x="224.9" y="196.8">Size</text>
<text x="234.2" y="196.8">Number</text>
<text x="271.5" y="196.8">Revision</text>
<text x="224.9" y="202.4">Date:</text>
<text x="225.8" y="199.6">A3</text>
<text x="233.3" y="202.4">12/2/2018</text>
<text x="262.2" y="202.4">Sheet</text>
<text x="267.6" y="202.4">of</text>
<text x="21.7" y="207.1">1</text>
<text x="57.8" y="207.1">2</text>
<text x="93.9" y="207.1">3</text>
<text x="130" y="207.1">4</text>
<text x="166.1" y="207.1">5</text>
<text x="202.2" y="207.1">6</text>
<text x="224.9" y="204.3">File:</text>
<text x="233.3" y="204.3">C:\Users\..\Main.SchDoc</text>
<text x="238.4" y="207.1">7</text>
<text x="262.2" y="204.3">Drawn By:</text>
<text x="274.4" y="207.1">8</text>
</g>
<g font-size="1.7" fill="#000080">
<text x="214.7" y="6.8">VinGND</text>
<text x="250.1" y="8.7">Battery_poles</text>
<text x="261.3" y="16.2">BOOST1</text>
<text x="33.9" y="23.6">ArdMic_1</text>
<text x="214.7" y="18.4">Header 2</text>
<text x="231.4" y="18">CHARGE1</text>
<text x="250.1" y="20.2">Header 2</text>
<text x="231.4" y="27.3">3.7VCHARGER</text>
<text x="261.3" y="27.3">3.7Vto5V_boost</text>
<text x="123.4" y="32.9">Tlc1</text>
<text x="209.1" y="32.9">Tlc2</text>
<text x="164.2" y="39.8">Tlc1_R_Iref</text>
<text x="246.1" y="39.8">Tlc2_R_Iref</text>
<text x="164.2" y="44.6">1K</text>
<text x="164.2" y="42.8">Res1</text>
<text x="246.1" y="44.6">1K</text>
<text x="246.1" y="42.8">Res1</text>
<text x="136" y="64.9" transform="rotate(-90 136 64.9)">TLC5940PWP</text>
<text x="167.9" y="65.1">10K</text>
<text x="167.9" y="60.3">Tlc_Res2</text>
<text x="167.9" y="63.3">Res1</text>
<text x="221.8" y="64.9" transform="rotate(-90 221.8 64.9)">TLC5940PWP</text>
<text x="33.9" y="88.8">Arduino_Micro</text>
<text x="123.4" y="90.7">TLC5940PWPR</text>
<text x="209.1" y="90.7">TLC5940PWPR</text>
<text x="32" y="111.1">Rasp2</text>
<text x="74.9" y="111.1">Rasp1</text>
<text x="110.3" y="116.7">Designator</text>
<text x="110.3" y="118.6">LEDsLeft.SchDoc</text>
<text x="196" y="116.7">Designator</text>
<text x="196" y="118.6">LEDsRight.SchDoc</text>
<text x="150" y="153.8">RES_IR_SPARE1 RES_IR_SPARE2</text>
<text x="150" y="155.7">Res1</text>
<text x="163" y="155.7">Res1</text>
<text x="172.4" y="153.8">RES_IR_SPARE3</text>
<text x="172.4" y="155.7">Res1</text>
<text x="181.7" y="153.8">RES_IR_SPARE4</text>
<text x="181.7" y="155.7">Res1</text>
<text x="150" y="157.5">1K</text>
<text x="163" y="157.5">1K</text>
<text x="172.4" y="157.5">1K</text>
<text x="181.7" y="157.5">1K</text>
<text x="153.5" y="163.1">IR_SPARE_1</text>
<text x="153.5" y="165">LED0</text>
<text x="166.6" y="163.1">IR_SPARE_2IR_SPARE_3IR_SPARE_4</text>
<text x="166.6" y="165">LED0</text>
<text x="175.9" y="165">LED0</text>
<text x="185.2" y="165">LED0</text>
<text x="44.7" y="169.2" transform="rotate(-90 44.7 169.2)">Raspberry Pi zero + USB Conn</text>
<text x="87.6" y="169.2" transform="rotate(-90 87.6 169.2)">Raspberry Pi zero + USB Conn</text>
<text x="150" y="179.9">RES_IR_SPARE5 RES_IR_SPARE6</text>
<text x="172.4" y="179.9">RES_IR_SPARE7</text>
<text x="181.7" y="179.9">RES_IR_SPARE8</text>
<text x="150" y="183.6">1K</text>
<text x="150" y="181.7">Res1</text>
<text x="163" y="183.6">1K</text>
<text x="163" y="181.7">Res1</text>
<text x="172.4" y="183.6">1K</text>
<text x="172.4" y="181.7">Res1</text>
<text x="181.7" y="183.6">1K</text>
<text x="181.7" y="181.7">Res1</text>
<text x="153.5" y="189.2">IR_SPARE_5</text>
<text x="153.5" y="191.1">LED0</text>
<text x="166.6" y="189.2">IR_SPARE_6IR_SPARE_7IR_SPARE_8</text>
<text x="166.6" y="191.1">LED0</text>
<text x="175.9" y="191.1">LED0</text>
<text x="185.2" y="191.1">LED0</text>
<text x="32" y="202.4">Raspberry_Zero</text>
<text x="74.9" y="202.4">Raspberry_Zero</text>
</g>
<g font-size="1.7" fill="#800000">
<text x="281.8" y="12.4">GND</text>
<text x="280" y="27.3">VCC</text>
<text x="106.6" y="32.9">GND</text>
<text x="151.4" y="32.9">VCC</text>
<text x="177.4" y="66.4">GND</text>
<text x="15.3" y="100">GND</text>
<text x="21" y="98.1">VCC</text>
<text x="114.6" y="128.9" transform="rotate(-90 114.6 128.9)">LL1_645</text>
<text x="118.3" y="128.9" transform="rotate(-90 118.3 128.9)">LL1_605</text>
<text x="122" y="128.9" transform="rotate(-90 122 128.9)">LL1_587</text>
<text x="125.8" y="128.9" transform="rotate(-90 125.8 128.9)">LL1_569</text>
<text x="129.5" y="128.9" transform="rotate(-90 129.5 128.9)">LL1_535</text>
<text x="133.2" y="128.9" transform="rotate(-90 133.2 128.9)">LL1_515</text>
<text x="137" y="128.9" transform="rotate(-90 137 128.9)">LL1_470</text>
<text x="140.7" y="128.9" transform="rotate(-90 140.7 128.9)">LL1_460</text>
<text x="144.4" y="128.9" transform="rotate(-90 144.4 128.9)">LL1_430</text>
<text x="148.1" y="130.2" transform="rotate(-90 148.1 130.2)">LL1_white</text>
<text x="151.9" y="128.9" transform="rotate(-90 151.9 128.9)">LL1_740</text>
<text x="155.6" y="128.9" transform="rotate(-90 155.6 128.9)">LL1_700</text>
<text x="200.3" y="129" transform="rotate(-90 200.3 129)">RL1_645</text>
<text x="204" y="129" transform="rotate(-90 204 129)">RL1_605</text>
<text x="207.8" y="129" transform="rotate(-90 207.8 129)">RL1_587</text>
<text x="211.5" y="129" transform="rotate(-90 211.5 129)">RL1_569</text>
<text x="215.2" y="129" transform="rotate(-90 215.2 129)">RL1_535</text>
<text x="218.9" y="129" transform="rotate(-90 218.9 129)">RL1_515</text>
<text x="222.7" y="129" transform="rotate(-90 222.7 129)">RL1_470</text>
<text x="226.4" y="129" transform="rotate(-90 226.4 129)">RL1_460</text>
<text x="230.1" y="129" transform="rotate(-90 230.1 129)">RL1_430</text>
<text x="233.9" y="130.3" transform="rotate(-90 233.9 130.3)">RL1_white</text>
<text x="237.6" y="129" transform="rotate(-90 237.6 129)">RL1_740</text>
<text x="241.3" y="129" transform="rotate(-90 241.3 129)">RL1_700</text>
<text x="116.5" y="135.7" transform="rotate(-90 116.5 135.7)">LIR1_OUT</text>
<text x="127.6" y="135.7" transform="rotate(-90 127.6 135.7)">LIR2_OUT</text>
<text x="140.7" y="135.7" transform="rotate(-90 140.7 135.7)">LIR3_OUT</text>
<text x="153.7" y="135.7" transform="rotate(-90 153.7 135.7)">LIR4_OUT</text>
<text x="202.2" y="135.7" transform="rotate(-90 202.2 135.7)">RIR1_OUT</text>
<text x="213.4" y="135.7" transform="rotate(-90 213.4 135.7)">RIR2_OUT</text>
<text x="226.4" y="135.7" transform="rotate(-90 226.4 135.7)">RIR3_OUT</text>
<text x="239.5" y="135.7" transform="rotate(-90 239.5 135.7)">RIR4_OUT</text>
<text x="121.6" y="155.9">VCC</text>
<text x="20.7" y="197.8">VCC</text>
<text x="76.8" y="202.4">GND</text>
</g>
</svg>
